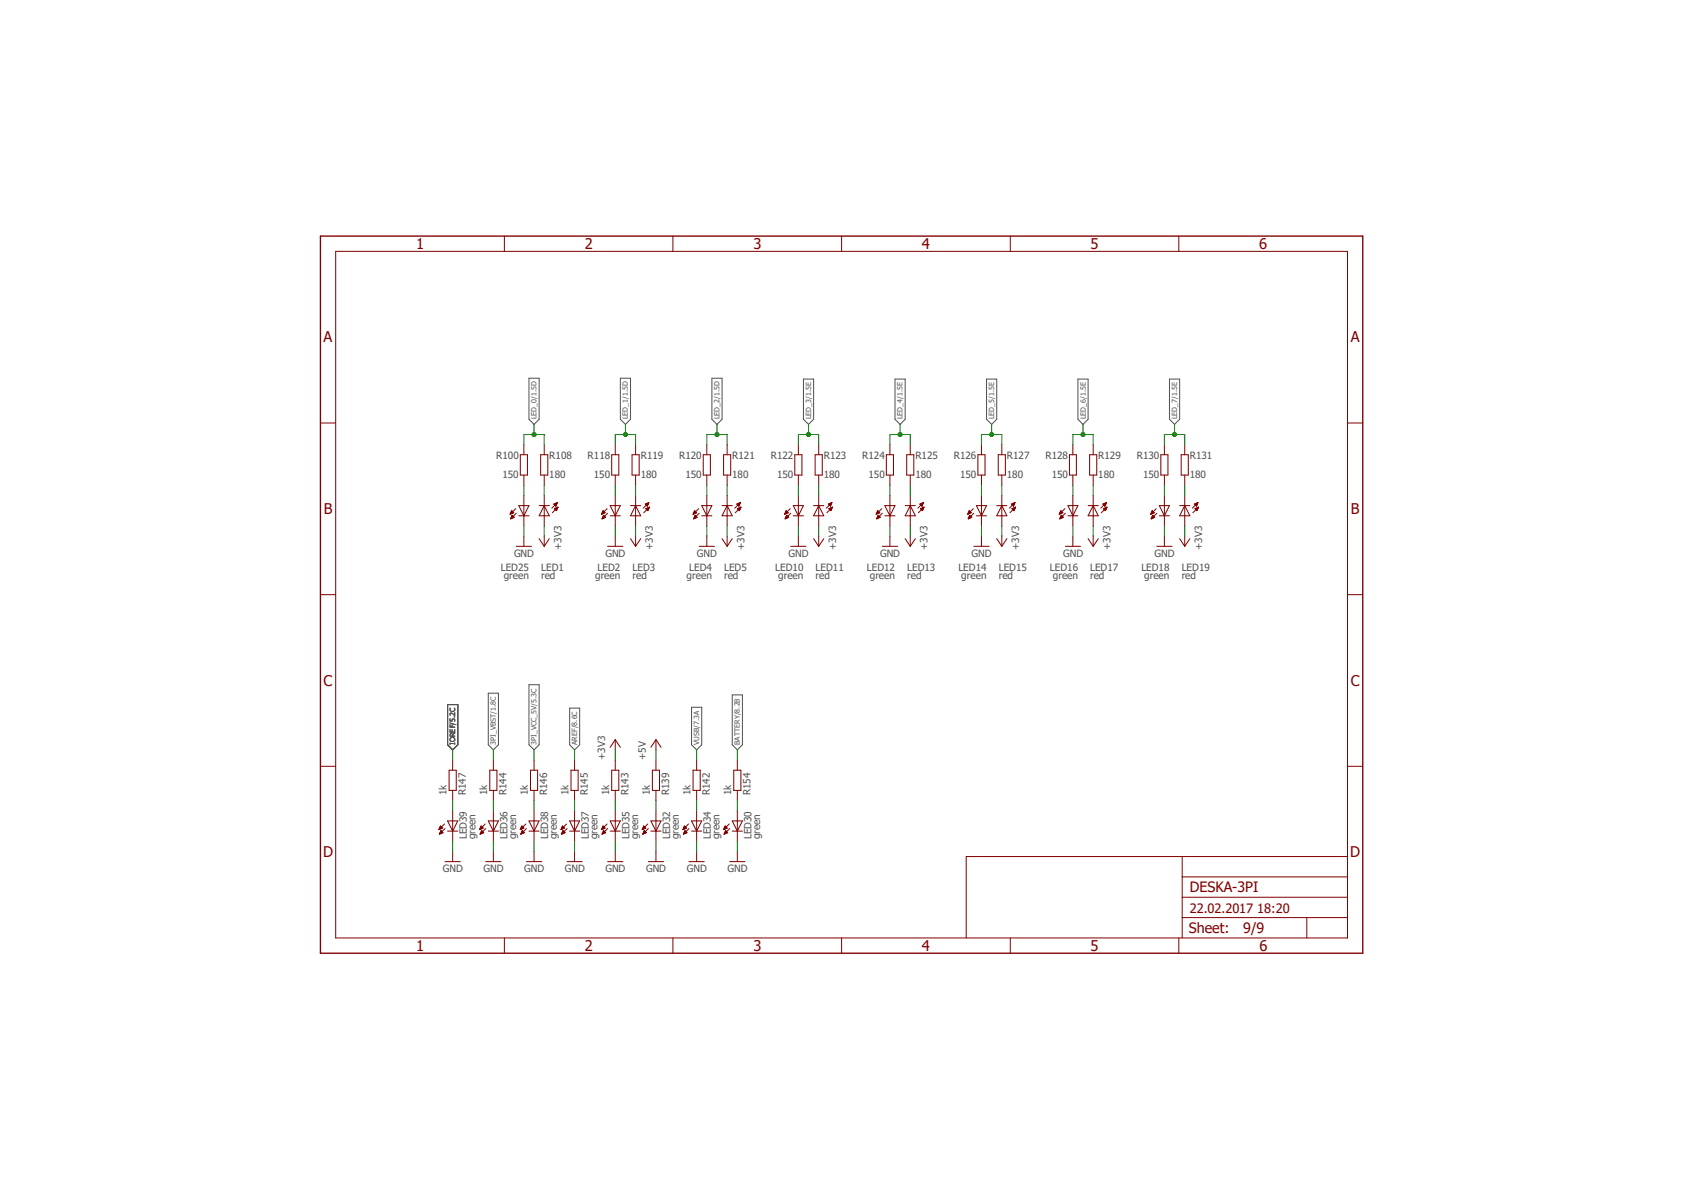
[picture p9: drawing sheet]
<svg xmlns="http://www.w3.org/2000/svg" width="420mm" height="297mm" viewBox="0 0 420 297" stroke-linecap="round" stroke-linejoin="round" font-family="sans-serif">
<path d="M79.5 58.6l261.2 179.9M340.7 58.6l-261.2 179.9" fill="none" stroke="#fff" stroke-width=".25"/>
<g fill="none" stroke="#505050" stroke-width=".25">
<path d="M132.1 94.4h2.5v10.2l-1.3 1.3-1.2-1.3zM154.9 94.4h2.5v10.2l-1.2 1.3-1.3-1.3zM177.8 94.4h2.5v10.2l-1.3 1.3-1.2-1.3zM200.6 94.6h2.6v10l-1.3 1.3-1.3-1.3zM223.5 94.6h2.5v10l-1.3 1.3-1.2-1.3zM246.3 94.6h2.6v10l-1.3 1.3-1.3-1.3zM269.2 94.6h2.5v10l-1.3 1.3-1.2-1.3zM292 94.6h2.6v10l-1.3 1.3-1.3-1.3zM111.8 175.9h2.5v10l-1.3 1.3-1.2-1.3zM121.9 173h2.6v12.9l-1.3 1.3-1.3-1.3zM132.1 170.9h2.5v15l-1.3 1.3-1.2-1.3zM142.2 176.7h2.5v9.2l-1.2 1.3-1.3-1.3z"/>
<path d="M172.7 176.5h2.5v9.4l-1.3 1.3-1.2-1.3zM182.8 173.4h2.6v12.5l-1.3 1.3-1.3-1.3z"/>
</g>
<g fill="none" stroke="#800000" stroke-width=".25">
<path d="M125.9 58.9v3.8M168 58.9v3.8M210.1 58.9v3.8M252.3 58.9v3.8M294.3 58.9v3.8M83.8 62.7h252.7v171.4h-252.7zM80 105.6h3.8M129.9 113.5h1.8v5.1h-1.8zM130.8 111v2.5M130.8 118.6v2.5M135 113.5h1.8v5.1h-1.8zM135.9 111v2.5"/>
<path d="M135.9 118.6v2.5M152.7 113.5h1.8v5.1h-1.8zM153.6 111v2.5M153.6 118.6v2.5M157.8 113.5h1.8v5.1h-1.8zM158.7 111v2.5M158.7 118.6v2.5M175.6 113.5h1.8v5.1h-1.8zM176.5 111v2.5M176.5 118.6v2.5M180.7 113.5h1.8v5.1h-1.8zM181.6 111v2.5"/>
<path d="M181.6 118.6v2.5M198.5 113.5h1.7v5.1h-1.7zM199.3 111v2.5M199.3 118.6v2.5M203.5 113.5h1.8v5.1h-1.8zM204.4 111v2.5M204.4 118.6v2.5M221.3 113.5h1.8v5.1h-1.8zM222.2 111v2.5M222.2 118.6v2.5M226.4 113.5h1.8v5.1h-1.8zM227.3 111v2.5"/>
<path d="M227.3 118.6v2.5M244.2 113.5h1.8v5.1h-1.8zM245.1 111v2.5M245.1 118.6v2.5M249.3 113.5h1.7v5.1h-1.7zM250.1 111v2.5M250.1 118.6v2.5M267 113.5h1.8v5.1h-1.8zM267.9 111v2.5M267.9 118.6v2.5M272.1 113.5h1.8v5.1h-1.8zM273 111v2.5"/>
<path d="M273 118.6v2.5M289.9 113.5h1.7v5.1h-1.7zM290.7 111v2.5M290.7 118.6v2.5M294.9 113.5h1.8v5.1h-1.8zM295.8 111v2.5M295.8 118.6v2.5M336.5 105.6h3.8M127.4 128.3h.2M127.4 128.2h.4M127.5 128.1h.5M127.5 128h.7"/>
<path d="M127.5 129.5h.1M127.6 127.9h.6M127.6 129.4h.2M127.6 127.8h.5M127.6 129.3h.5M127.6 127.8h.4M127.6 129.2h.7M127.7 127.7h.2M127.7 129.1h.7M127.7 127.6h.1M127.7 129h.6M127.8 127.5l.5 .5-.9 .4z"/>
<path d="M127.8 127.5h.1M127.8 128.9h.3M127.8 128.7h.2M127.8 128.8h.3M127.8 128.7h.1M127.9 128.6l.5 .5-.9 .4zM128.8 127l-1.4 1.4M128.9 128.1l-1.4 1.4M128.9 136.4h3.8M129.5 126.2h2.6l-1.3 2.5zM129.5 128.7h2.6M130.8 123.7v7.6"/>
<path d="M130.8 133.8v2.6M134.6 126.2h2.6M134.6 134.5l1.3 1.9M135.9 126.2l1.3 2.5h-2.6zM135.9 123.7v7.6M135.9 133.8v2.6M137.2 134.5l-1.3 1.9M138.3 125.8l.5 .5M138.3 125.9h.7M138.3 125.8h.7M138.4 127h.7M138.4 126h.5"/>
<path d="M138.5 127h.6M138.5 126.1h.4M138.6 127.1h.5M138.6 125.7h.5M138.6 126.2h.3M138.6 127.2h.4M138.6 126.9h.6M138.7 126.2h.1M138.8 127.3h.2M138.8 126.3h.1M138.8 125.6h.3M138.9 127.4h.1"/>
<path d="M138.9 126.8h.3M139 125.5h.1M139.1 126.7h.2M139.2 125.4l-1.4 1.4M139.2 125.4l-.4 .9M139.2 125.4l-.9 .4M139.3 126.6h.1M139.3 126.6l-1.4 1.4M139.3 126.6l-.4 .9-.5-.5M139.3 126.6l-.9 .4M150.2 128.3h.2M150.3 128.2h.3"/>
<path d="M150.3 128.1h.5M150.4 128h.6M150.4 129.5h.1M150.4 127.9h.6M150.4 129.4h.3M150.5 127.8h.5M150.5 129.3h.4M150.5 127.8h.4M150.5 129.2h.6M150.5 127.7h.3M150.5 127.6h.2M150.5 129.1h.7"/>
<path d="M150.6 127.5h.1M150.6 129h.5M150.6 127.5l.5 .5-.9 .4zM150.6 128.9h.4M150.6 128.8h.3M150.7 128.7h.1M151.2 129.1l-.5-.5-.4 .9M151.2 129.1l-.9 .4M151.6 127l-1.4 1.4M151.7 136.4h3.8M151.7 128.1l-1.4 1.4M152.4 128.7h2.5"/>
<path d="M152.4 126.2h2.5l-1.3 2.5zM153.6 123.7v7.6M153.6 133.8v2.6M157.4 126.2h2.6M157.4 134.5l1.3 1.9M158.7 126.2l1.3 2.5h-2.6zM158.7 123.7v7.6M158.7 133.8v2.6M160 134.5l-1.3 1.9M161.2 125.9h.6M161.2 125.8h.7M161.2 127l.9-.4-.3 .9z"/>
<path d="M161.3 127h.7M161.3 126h.5M161.4 126.1h.4M161.4 127.1h.5M161.4 125.7h.5M161.5 126.2h.2M161.5 127.2h.4M161.5 126.9h.6M161.6 127.3h.2M161.6 126.3h.1M161.6 125.6h.4M161.7 127.4h.1"/>
<path d="M161.7 126.8h.4M161.8 125.5h.2M161.9 126.7h.2M162 125.4l-1.4 1.4M162 125.4l-.4 .9M162 125.4l-.9 .4 .5 .5M162.1 126.6h.1M162.1 126.6l-1.4 1.4M173.1 128.3h.2M173.1 128.2h.3M173.2 128.1h.5M173.2 128h.7"/>
<path d="M173.2 129.5h.2M173.3 127.9h.6M173.3 129.4h.3M173.3 127.8h.5M173.3 127.8h.4M173.3 129.3h.5M173.4 127.7h.3M173.4 129.2h.6M173.4 127.6h.2M173.4 129.1h.6M173.4 129h.5M173.4 127.5h.1"/>
<path d="M173.4 128.9h.5M173.4 127.5l.5 .5-.8 .4zM173.5 128.8h.3M173.5 128.7h.2M173.6 128.7h.1M173.6 128.6l.5 .5-.9 .4zM174.5 127l-1.4 1.4M174.6 136.4h3.8M174.6 128.1l-1.4 1.4M175.2 128.7h2.6M175.2 126.2h2.6l-1.3 2.5zM176.5 123.7v7.6"/>
<path d="M176.5 133.8v2.6M180.3 126.2h2.5M180.3 134.5l1.3 1.9M181.6 126.2l1.2 2.5h-2.5zM181.6 123.7v7.6M181.6 133.8v2.6M182.8 134.5l-1.2 1.9M184.1 125.9h.6M184.1 125.8h.6M184.1 127l.9-.4-.4 .9zM184.1 127h.7M184.1 126h.6"/>
<path d="M184.2 127h.6M184.2 126.1h.4M184.3 127.1h.5M184.3 125.7h.4M184.3 126.2h.3M184.4 127.2h.3M184.4 126.9h.5M184.4 126.2h.1M184.4 127.3h.3M184.4 125.6h.4M184.5 126.3h.1M184.5 127.4h.2"/>
<path d="M184.6 126.8h.3M184.7 125.5h.1M184.8 126.7h.2M184.9 125.4l-1.4 1.4M184.9 125.4l-.4 .9M184.9 125.4l-.9 .4 .5 .5M185 126.6h.1M185 126.6l-1.4 1.4M196 128.3h.1M196 128.2h.3M196 128.1h.5M196.1 128h.6"/>
<path d="M196.1 127.9h.7M196.1 129.5h.1M196.1 127.8h.6M196.1 129.4h.3M196.2 127.8h.4M196.2 129.3h.4M196.2 129.2h.6M196.2 127.7h.3M196.2 129.1h.7M196.3 127.6h.1M196.3 129h.5M196.3 127.5h.1"/>
<path d="M196.3 128.9h.4M196.3 127.5l.5 .5-.9 .4zM196.3 128.8h.3M196.4 128.7h.2M196.4 128.7h.1M196.4 128.6l.5 .5-.9 .4zM197.3 127l-1.4 1.4M197.4 136.4h3.9M197.4 128.1l-1.4 1.4M198.1 128.7h2.5M198.1 126.2h2.5l-1.3 2.5zM199.3 123.7v7.6"/>
<path d="M199.3 133.8v2.6M203.2 126.2h2.5M203.2 134.5l1.2 1.9M204.4 126.2l1.3 2.5h-2.5zM204.4 123.7v7.6M204.4 133.8v2.6M205.7 134.5l-1.3 1.9M206.9 125.9h.6M206.9 125.8h.7M207 127h.7M207 126h.5M207.1 127h.5"/>
<path d="M207.1 126.1h.4M207.1 125.7h.5M207.1 127.1h.5M207.2 126.2h.2M207.2 127.2h.4M207.2 126.9h.5M207.3 126.2h.1M207.3 127.3h.3M207.3 125.6h.3M207.3 126.3h.1M207.4 127.4h.1M207.4 126.8h.4"/>
<path d="M207.5 125.5h.2M207.6 126.7h.2M207.7 125.4l-1.4 1.4M207.7 125.4l-.4 .9M207.7 125.4l-.9 .4 .5 .5M207.8 126.6h.1M207.9 126.6l-1.4 1.4M207.9 126.6l-.4 .9-.5-.5M207.9 126.6l-.9 .4M218.8 128.3h.1M218.9 128.2h.3M218.9 128.1h.5"/>
<path d="M218.9 128h.7M218.9 127.9h.7M218.9 129.5h.2M218.9 129.4h.3M219 127.8h.5M219 129.3h.5M219 127.8h.4M219 129.2h.7M219.1 127.7h.2M219.1 129.1h.7M219.1 127.6h.1M219.1 129h.6"/>
<path d="M219.2 127.5h.1M219.2 128.9h.4M219.2 127.5l.5 .5-.9 .4zM219.2 128.8h.3M219.2 128.7h.2M219.3 128.7h.1M219.3 128.6l.5 .5-.9 .4zM220.2 127l-1.4 1.4M220.3 136.4h3.8M220.3 128.1l-1.4 1.4M220.9 128.7h2.6M220.9 126.2h2.6l-1.3 2.5z"/>
<path d="M222.2 123.7v7.6M222.2 133.8v2.6M226 126.2h2.6M226 134.5l1.3 1.9M227.3 126.2l1.3 2.5h-2.6zM227.3 123.7v7.6M227.3 133.8v2.6M228.6 134.5l-1.3 1.9M229.7 125.8l.5 .5M229.7 125.9h.7M229.7 125.8h.7M229.8 126h.5"/>
<path d="M229.9 127h.6M229.9 126.1h.4M230 125.7h.5M230 127.1h.5M230 126.2h.3M230.1 127.2h.3M230.1 126.9h.5M230.1 126.2h.2M230.2 127.3h.2M230.2 125.6h.3M230.2 126.3h.1M230.3 127.4h.1"/>
<path d="M230.3 126.8h.3M230.4 125.5h.1M230.5 126.7h.2M230.6 125.4l-1.4 1.4M230.6 125.4l-.4 .9M230.6 125.4l-.9 .4M230.7 126.6h.1M230.7 126.6l-1.4 1.4M230.7 126.6l-.4 .9-.5-.5M230.7 126.6l-.9 .4M241.7 128.3h.1M241.7 128.2h.3"/>
<path d="M241.7 128.1h.5M241.8 128h.6M241.8 129.5h.1M241.8 127.9h.6M241.8 129.4h.3M241.9 127.8h.5M241.9 129.3h.4M241.9 127.8h.4M241.9 129.2h.6M241.9 127.7h.3M241.9 129.1h.7M242 127.6h.1"/>
<path d="M242 129h.5M242 127.5h.1M242 128.9h.4M242 127.5l.5 .5-.9 .4zM242.1 128.8h.2M242.1 128.7h.1M242.7 129.1l-.6-.5-.3 .9M242.7 129.1l-.9 .4M243 127l-1.4 1.4M243.2 136.4h3.8M243.2 128.1l-1.4 1.4M243.8 128.7h2.5"/>
<path d="M243.8 126.2h2.5l-1.2 2.5zM245.1 123.7v7.6M245.1 133.8v2.6M248.9 126.2h2.5M248.9 134.5l1.2 1.9M250.1 126.2l1.3 2.5h-2.5zM250.1 123.7v7.6M250.1 133.8v2.6M251.4 134.5l-1.3 1.9M252.6 125.9h.6M252.6 125.8h.7M252.7 127h.7"/>
<path d="M252.7 126h.5M252.8 126.1h.4M252.8 127.1h.5M252.8 125.7h.5M252.9 126.2h.2M252.9 126.9h.5M252.9 127.2h.4M253 127.3h.2M253 125.6h.4M253.1 126.3h.1M253.1 127.4h.1M253.1 126.8h.4"/>
<path d="M253.2 125.5h.2M253.3 126.7h.2M253.4 125.4l-1.3 1.4M253.4 125.4l-.3 .9M253.4 125.4l-.8 .4 .5 .5M253.5 126.6h.1M253.6 126.6l-1.4 1.4M253.6 126.6l-.4 .9-.5-.5M253.6 126.6l-.9 .4M264.5 128.3h.2M264.5 128.2h.4M264.6 128.1h.5"/>
<path d="M264.6 128h.7M264.6 129.5h.2M264.7 127.9h.6M264.7 129.4h.3M264.7 127.8h.5M264.7 129.3h.5M264.8 127.8h.3M264.8 129.2h.6M264.8 127.7h.2M264.8 129.1h.7M264.8 127.6h.2M264.8 127.5h.1"/>
<path d="M264.8 129h.5M264.9 128.9h.4M264.9 128.8h.3M264.9 127.5l.5 .5-.9 .4zM264.9 128.7h.2M265 128.7h.1M265.5 129.1l-.5-.5-.4 .9M265.5 129.1l-.9 .4M265.9 127l-1.4 1.4M266 136.4h3.8M266 128.1l-1.4 1.4M266.7 128.7h2.5"/>
<path d="M266.7 126.2h2.5l-1.3 2.5zM267.9 123.7v7.6M267.9 133.8v2.6M271.7 126.2h2.5M271.7 134.5l1.3 1.9M273 126.2l1.2 2.5h-2.5zM273 123.7v7.6M273 133.8v2.6M274.2 134.5l-1.2 1.9M275.5 125.9h.6M275.5 125.8h.6M275.5 127l.9-.4-.4 .9z"/>
<path d="M275.5 127h.8M275.5 126h.6M275.6 127h.6M275.6 126.1h.4M275.7 127.1h.5M275.7 125.7h.5M275.7 126.2h.3M275.8 127.2h.3M275.8 126.9h.5M275.8 126.2h.1M275.8 127.3h.3M275.9 126.3h.1"/>
<path d="M275.9 125.6h.3M276 127.4h.1M276 126.8h.4M276.1 125.5h.2M276.2 126.7h.2M276.3 125.4l-1.4 1.4M276.3 125.4l-.4 .9M276.3 125.4l-.9 .4 .5 .5M276.4 126.6h.1M276.4 126.6l-1.4 1.4M287.4 128.3h.1M287.4 128.2h.3"/>
<path d="M287.4 128.1h.5M287.5 128h.6M287.5 129.5h.1M287.5 127.9h.7M287.5 129.4h.3M287.6 127.8h.5M287.6 129.3h.4M287.6 127.8h.4M287.6 127.7h.3M287.6 129.2h.6M287.7 127.6h.1M287.7 129.1h.6"/>
<path d="M287.7 127.5h.1M287.7 129h.5M287.7 128.9h.4M287.7 127.5l.5 .5-.9 .4zM287.7 128.8h.3M287.8 128.7h.2M287.8 128.7h.1M287.8 128.6l.5 .5-.9 .4zM288.7 127l-1.4 1.4M288.8 136.4h3.9M288.8 128.1l-1.4 1.4M289.5 128.7h2.5"/>
<path d="M289.5 126.2h2.5l-1.3 2.5zM290.7 123.7v7.6M290.7 133.8v2.6M294.6 126.2h2.5M294.6 134.5l1.2 1.9M295.8 126.2l1.3 2.5h-2.5zM295.8 123.7v7.6M295.8 133.8v2.6M297.1 134.5l-1.3 1.9M298.3 125.9h.7M298.3 125.8h.7M298.4 127h.7"/>
<path d="M298.4 126h.5M298.5 126.1h.4M298.5 127.1h.5M298.5 125.7h.5M298.6 126.2h.2M298.6 127.2h.4M298.6 126.9h.5M298.7 126.2h.1M298.7 127.3h.3M298.7 126.3h.1M298.7 125.6h.3M298.8 127.4h.1"/>
<path d="M298.8 126.8h.4M298.9 125.5h.2M299 126.7h.2M299.1 125.4l-1.4 1.4M299.1 125.4l-.4 .9M299.1 125.4l-.9 .4 .5 .5M299.3 126.6h.1M299.3 126.6l-1.4 1.4M299.3 126.6l-.4 .9-.5-.5M299.3 126.6l-.9 .4M80 148.4h3.8M336.5 148.4h3.8"/>
<path d="M80 191.3h3.8M112.1 192.2h1.8v5.1h-1.8zM113 189.7v2.5M113 197.3v2.5M122.3 192.2h1.8v5.1h-1.8zM123.2 189.7v2.5M123.2 197.3v2.5M132.5 192.2h1.7v5.1h-1.7zM133.3 189.7v2.5M133.3 197.3v2.5M142.6 192.2h1.8v5.1h-1.8zM143.5 189.7v2.5"/>
<path d="M143.5 197.3v2.5M152.7 192.2h1.8v5.1h-1.8zM153.6 184.6v2.6M153.6 189.7v2.5M153.6 197.3v2.5M153.6 184.6l1.3 1.9M153.6 184.6l-1.2 1.9M162.9 192.2h1.8v5.1h-1.8zM163.8 184.6v2.6M163.8 189.7v2.5M163.8 197.3v2.5M163.8 184.6l1.3 1.9"/>
<path d="M163.8 184.6l-1.3 1.9M173.1 192.2h1.7v5.1h-1.7zM173.9 189.7v2.5M173.9 197.3v2.5M183.2 192.2h1.8v5.1h-1.8zM184.1 189.7v2.5M184.1 197.3v2.5M336.5 191.3h3.8M109.6 207h.2M109.6 206.9h.3M109.7 206.8h.5M109.7 206.7h.7"/>
<path d="M109.7 208.2h.2M109.8 206.6h.6M109.8 208.1h.3M109.8 206.5h.6M109.8 208h.5M109.9 206.5h.4M109.9 207.9h.6M109.9 206.4h.3M109.9 207.8h.7M109.9 206.3h.2M109.9 207.7h.6M110 206.2h.1"/>
<path d="M110 207.6h.4M110 206.2l-.4 .9M110 206.2l.5 .5-.9 .4M110 207.5h.3M110.1 207.4h.1M110.1 207.3h.1M110.1 207.3l.5 .5-.9 .4zM111 205.7l-1.4 1.4M111.1 215.1h3.8M111.1 206.8l-1.4 1.4M111.8 207.4h2.5M111.8 204.9h2.5l-1.3 2.5z"/>
<path d="M113 202.4v7.6M113 212.5v2.6M119.8 207h.1M119.8 206.9h.3M119.8 206.8h.5M119.9 206.7h.6M119.9 208.2h.1M119.9 206.6h.7M119.9 208.1h.3M120 206.5h.5M120 208h.4M120 206.5h.4"/>
<path d="M120 207.9h.6M120.1 206.4h.2M120.1 207.8h.6M120.1 206.3h.1M120.1 206.2h.1M120.1 207.7h.5M120.1 207.6h.5M120.1 206.2l-.3 .9M120.1 206.2l.5 .5-.8 .4M120.2 207.4h.2M120.2 207.5h.3M120.2 207.3h.1"/>
<path d="M120.3 207.3l.5 .5-.9 .4zM121.2 205.7l-1.4 1.4M121.3 215.1h3.8M121.3 206.8l-1.4 1.4M121.9 207.4h2.6M121.9 204.9h2.6l-1.3 2.5zM123.2 202.4v7.6M123.2 212.5v2.6M129.9 207h.1M130 206.9h.3M130 206.8h.5M130 206.7h.7"/>
<path d="M130 208.2h.2M130.1 206.6h.7M130.1 208.1h.3M130.1 206.5h.5M130.1 208h.5M130.2 206.5h.4M130.2 207.9h.6M130.2 206.4h.3M130.2 207.8h.7M130.3 206.3h.1M130.3 206.2h.1M130.3 207.7h.5"/>
<path d="M130.3 207.6h.4M130.3 207.5h.3M130.3 206.2l-.4 .9M130.3 206.2l.5 .5-.9 .4M130.3 207.4h.2M130.4 207.3h.1M130.4 207.3l.5 .5-.9 .4zM131.3 205.7l-1.4 1.4M131.4 215.1h3.9M131.4 206.8l-1.4 1.4M132.1 207.4h2.5M132.1 204.9h2.5l-1.3 2.5z"/>
<path d="M133.3 202.4v7.6M133.3 212.5v2.6M140.1 207h.1M140.1 206.9h.3M140.2 206.8h.4M140.2 206.7h.6M140.2 208.2h.1M140.3 206.6h.6M140.3 208.1h.2M140.3 206.5h.5M140.3 208h.4M140.3 206.5h.4"/>
<path d="M140.3 207.9h.6M140.4 206.4h.2M140.4 206.3h.1M140.4 207.8h.7M140.4 206.2h.1M140.4 207.7h.6M140.4 207.6h.5M140.5 207.5h.3M140.5 206.2l-.4 .9M140.5 206.2l.5 .5-.9 .4M140.5 207.4h.2M140.5 207.3h.1"/>
<path d="M141.1 207.8l-.5-.5-.4 .9M141.1 207.8l-.9 .4M141.5 205.7l-1.4 1.4M141.6 215.1h3.8M141.6 206.8l-1.4 1.4M142.2 207.4h2.5M142.2 204.9h2.5l-1.2 2.5zM143.5 202.4v7.6M143.5 212.5v2.6M150.2 207h.2M150.3 206.9h.3M150.3 206.8h.5"/>
<path d="M150.4 206.7h.6M150.4 208.2h.1M150.4 206.6h.6M150.4 208.1h.3M150.5 206.5h.5M150.5 208h.4M150.5 206.5h.4M150.5 206.4h.3M150.5 207.9h.6M150.5 206.3h.2M150.5 207.8h.7M150.6 206.2h.1"/>
<path d="M150.6 207.7h.5M150.6 207.6h.4M150.6 206.2l-.4 .9M150.6 206.2l.5 .5-.9 .4M150.6 207.5h.3M150.7 207.4h.1M150.7 207.3h.1M151.2 207.8l-.5-.5-.4 .9M151.2 207.8l-.9 .4M151.6 205.7l-1.4 1.4M151.7 215.1h3.8M151.7 206.8l-1.4 1.4"/>
<path d="M152.4 207.4h2.5M152.4 204.9h2.5l-1.3 2.5zM153.6 202.4v7.6M153.6 212.5v2.6M160.4 207h.1M160.4 206.9h.3M160.5 206.8h.5M160.5 206.7h.7M160.5 208.2h.2M160.6 206.6h.6M160.6 208.1h.2M160.6 206.5h.5"/>
<path d="M160.6 206.5h.4M160.6 208h.4M160.7 206.4h.3M160.7 207.9h.5M160.7 206.3h.2M160.7 207.8h.7M160.7 207.7h.6M160.7 206.2l-.3 .9M160.7 206.2l.5 .5-.8 .4M160.7 206.2h.1M160.7 207.6h.5M160.8 207.5h.3"/>
<path d="M160.8 207.4h.2M160.9 207.3h.1M161.4 207.8l-.5-.5-.4 .9M161.4 207.8l-.9 .4M161.8 205.7l-1.4 1.4M161.9 206.8l-1.4 1.4M161.9 215.1h3.8M162.5 204.9h2.6l-1.3 2.5zM162.5 207.4h2.6M163.8 202.4v7.6M163.8 212.5v2.6M170.6 207h.1"/>
<path d="M170.6 206.9h.3M170.6 206.8h.5M170.7 206.7h.6M170.7 208.2h.1M170.7 206.6h.7M170.7 206.5h.6M170.7 208.1h.3M170.8 206.5h.4M170.8 208h.4M170.8 206.4h.3M170.8 207.9h.6M170.8 207.8h.7"/>
<path d="M170.9 206.3h.1M170.9 207.7h.5M170.9 206.2h.1M170.9 207.6h.4M170.9 206.2l-.4 .9M170.9 206.2l.5 .5-.9 .4M170.9 207.5h.3M171 207.4h.2M171 207.3h.1M171.5 207.8l-.5-.5-.4 .9M171.5 207.8l-.9 .4M171.9 205.7l-1.4 1.4"/>
<path d="M172 215.1h3.9M172 206.8l-1.4 1.4M172.7 207.4h2.5M172.7 204.9h2.5l-1.3 2.5zM173.9 202.4v7.6M173.9 212.5v2.6M180.7 207h.1M180.8 206.9h.3M180.8 206.8h.5M180.8 206.7h.7M180.8 206.6h.7M180.8 208.2h.1"/>
<path d="M180.9 206.5h.5M180.9 208.1h.2M180.9 208h.5M180.9 207.9h.7M181 206.4h.3M181 207.8h.7M181 206.3h.2M181 207.7h.6M181.1 206.2h.1M181.1 207.6h.4M181.1 206.2l-.4 .9M181.1 206.2l.5 .5-.9 .4"/>
<path d="M181.1 207.5h.3M181.1 207.4h.2M181.2 207.3h.1M181.2 207.3l.5 .5-.9 .4zM182.1 205.7l-1.4 1.4M182.2 215.1h3.8M182.2 206.8l-1.4 1.4M182.8 207.4h2.6M182.8 204.9h2.6l-1.3 2.5zM184.1 202.4v7.6M184.1 212.5v2.6M295.2 213.8v20.3"/>
<path d="M295.2 218.9h41.3M336.5 213.8h-95.2v20.3M125.9 234.1v3.8M168 234.1v3.8M210.1 234.1v3.8M252.3 234.1v3.8M294.3 234.1v3.8M295.2 229h41.3M295.2 223.9h41.3M326.3 229v5.1"/>
</g>
<path d="M80 58.9h260.3v179h-260.3z" fill="none" stroke="#800000" stroke-width=".34"/>
<g fill="none" stroke="#008000" stroke-width=".25">
<path d="M130.8 111v-2.5h5.1v2.5M133.3 105.9v2.6M130.8 121.1v2.6M130.8 131.3v2.5M135.9 121.1v2.6M135.9 131.3v2.5M153.6 131.3v2.5M158.7 131.3v2.5M176.5 131.3v2.5M181.6 131.3v2.5M199.3 131.3v2.5M204.4 131.3v2.5"/>
<path d="M222.2 131.3v2.5M227.3 131.3v2.5M245.1 131.3v2.5M250.1 131.3v2.5M267.9 131.3v2.5M273 131.3v2.5M290.7 131.3v2.5M295.8 131.3v2.5M153.6 187.2v2.5M113 210v2.5M123.2 210v2.5M133.3 210v2.5"/>
<path d="M143.5 210v2.5M153.6 210v2.5M163.8 210v2.5M173.9 210v2.5M184.1 210v2.5"/>
</g>
<circle cx="133.3" cy="108.5" r=".51" fill="#008000"/>
<g fill="none" stroke="#008000" stroke-width=".25">
<path d="M153.6 111v-2.5h5.1v2.5M156.2 105.9v2.6M153.6 121.1v2.6M158.7 121.1v2.6"/>
<circle cx="133.3" cy="108.5" r=".51"/>
</g>
<circle cx="156.2" cy="108.5" r=".51" fill="#008000"/>
<g fill="none" stroke="#008000" stroke-width=".25">
<path d="M176.5 111v-2.5h5.1v2.5M179 105.9v2.6M176.5 121.1v2.6M181.6 121.1v2.6M199.3 121.1v2.6M204.4 121.1v2.6M222.2 121.1v2.6M227.3 121.1v2.6M245.1 121.1v2.6M250.1 121.1v2.6M267.9 121.1v2.6M273 121.1v2.6"/>
<path d="M290.7 121.1v2.6M295.8 121.1v2.6"/>
<circle cx="156.2" cy="108.5" r=".51"/>
</g>
<circle cx="179" cy="108.5" r=".51" fill="#008000"/>
<g fill="none" stroke="#008000" stroke-width=".25">
<path d="M199.3 111v-2.5h5.1v2.5M201.9 105.9v2.6"/>
<circle cx="179" cy="108.5" r=".51"/>
</g>
<circle cx="201.9" cy="108.5" r=".51" fill="#008000"/>
<g fill="none" stroke="#008000" stroke-width=".25">
<path d="M222.2 111v-2.5h5.1v2.5M224.7 105.9v2.6"/>
<circle cx="201.9" cy="108.5" r=".51"/>
</g>
<circle cx="224.7" cy="108.5" r=".51" fill="#008000"/>
<g fill="none" stroke="#008000" stroke-width=".25">
<path d="M245.1 111v-2.5h5v2.5M247.6 105.9v2.6"/>
<circle cx="224.7" cy="108.5" r=".51"/>
</g>
<circle cx="247.6" cy="108.5" r=".51" fill="#008000"/>
<g fill="none" stroke="#008000" stroke-width=".25">
<path d="M267.9 111v-2.5h5.1v2.5M270.4 105.9v2.6"/>
<circle cx="247.6" cy="108.5" r=".51"/>
</g>
<circle cx="270.4" cy="108.5" r=".51" fill="#008000"/>
<g fill="none" stroke="#008000" stroke-width=".25">
<path d="M290.7 111v-2.5h5.1v2.5M293.3 105.9v2.6"/>
<circle cx="270.4" cy="108.5" r=".51"/>
</g>
<circle cx="293.3" cy="108.5" r=".51" fill="#008000"/>
<g fill="none" stroke="#008000" stroke-width=".25">
<path d="M113 187.2v2.5M113 199.8v2.6M123.2 187.2v2.5M123.2 199.8v2.6M133.3 187.2v2.5M133.3 199.8v2.6M143.5 187.2v2.5M143.5 199.8v2.6M153.6 199.8v2.6M163.8 187.2v2.5M163.8 199.8v2.6M173.9 187.2v2.5"/>
<path d="M173.9 199.8v2.6M184.1 187.2v2.5M184.1 199.8v2.6"/>
<circle cx="293.3" cy="108.5" r=".51"/>
</g>
<g font-size="3.7" fill="#800000">
<text x="103.9" y="62.1">1</text>
<text x="146" y="62.1">2</text>
<text x="188.1" y="62.1">3</text>
<text x="230.2" y="62.1">4</text>
<text x="272.3" y="62.1">5</text>
<text x="314.4" y="62.1">6</text>
<text x="80.8" y="85.5">A</text>
<text x="337.3" y="85.5">A</text>
<text x="80.9" y="128.3">B</text>
<text x="337.3" y="128.3">B</text>
<text x="80.8" y="171.2">C</text>
<text x="337.3" y="171.2">C</text>
<text x="80.7" y="214">D</text>
<text x="337.1" y="214">D</text>
<text x="103.9" y="237.3">1</text>
<text x="146" y="237.3">2</text>
<text x="188.1" y="237.3">3</text>
<text x="230.2" y="237.3">4</text>
<text x="272.3" y="237.3">5</text>
<text x="314.5" y="237.3">6</text>
</g>
<g font-size="3.6" fill="#800000">
<text x="297.1" y="222.7">DESKA-3PI</text>
<text x="296.8" y="233">Sheet:</text>
<text x="310.4" y="232.8">9/9</text>
</g>
<text font-size="3.2" fill="#800000" x="297.1" y="227.8">22.02.2017 18:20</text>
<g font-size="2.5" fill="#505050">
<text x="123.9" y="114.6">R100</text>
<text x="125.5" y="119.3">150</text>
<text x="137.2" y="119.3">180</text>
<text x="137.2" y="114.6">R108</text>
<text x="146.7" y="114.6">R118</text>
<text x="148.3" y="119.3">150</text>
<text x="160" y="119.3">180</text>
<text x="160" y="114.6">R119</text>
<text x="169.6" y="114.6">R120</text>
<text x="171.2" y="119.3">150</text>
<text x="182.8" y="119.3">180</text>
<text x="182.8" y="114.6">R121</text>
<text x="192.4" y="114.6">R122</text>
<text x="194" y="119.3">150</text>
<text x="205.7" y="119.3">180</text>
<text x="205.7" y="114.6">R123</text>
<text x="215.3" y="114.6">R124</text>
<text x="216.9" y="119.3">150</text>
<text x="228.6" y="119.3">180</text>
<text x="228.6" y="114.6">R125</text>
<text x="238.2" y="114.6">R126</text>
<text x="239.7" y="119.3">150</text>
<text x="251.4" y="119.3">180</text>
<text x="251.4" y="114.6">R127</text>
<text x="261" y="114.6">R128</text>
<text x="262.6" y="119.3">150</text>
<text x="274.2" y="119.3">180</text>
<text x="274.2" y="114.6">R129</text>
<text x="283.8" y="114.6">R130</text>
<text x="285.4" y="119.3">150</text>
<text x="297.1" y="119.3">180</text>
<text x="297.1" y="114.6">R131</text>
<text x="140.2" y="137.3" transform="rotate(-90 140.2 137.3)">+3V3</text>
<text x="163" y="137.3" transform="rotate(-90 163 137.3)">+3V3</text>
<text x="185.9" y="137.3" transform="rotate(-90 185.9 137.3)">+3V3</text>
<text x="208.7" y="137.3" transform="rotate(-90 208.7 137.3)">+3V3</text>
<text x="231.6" y="137.3" transform="rotate(-90 231.6 137.3)">+3V3</text>
<text x="254.5" y="137.3" transform="rotate(-90 254.5 137.3)">+3V3</text>
<text x="277.3" y="137.3" transform="rotate(-90 277.3 137.3)">+3V3</text>
<text x="300.1" y="137.3" transform="rotate(-90 300.1 137.3)">+3V3</text>
<text x="125.1" y="142.5">LED25</text>
<text x="128.4" y="138.9">GND</text>
<text x="135.1" y="142.5">LED1</text>
<text x="149.2" y="142.5">LED2</text>
<text x="151.2" y="138.9">GND</text>
<text x="157.9" y="142.5">LED3</text>
<text x="172.1" y="142.5">LED4</text>
<text x="174" y="138.9">GND</text>
<text x="180.8" y="142.5">LED5</text>
<text x="193.6" y="142.5">LED10</text>
<text x="196.9" y="138.9">GND</text>
<text x="203.7" y="142.5">LED11</text>
<text x="216.5" y="142.5">LED12</text>
<text x="219.8" y="138.9">GND</text>
<text x="226.5" y="142.5">LED13</text>
<text x="239.3" y="142.5">LED14</text>
<text x="242.6" y="138.9">GND</text>
<text x="249.4" y="142.5">LED15</text>
<text x="262.2" y="142.5">LED16</text>
<text x="265.5" y="138.9">GND</text>
<text x="272.2" y="142.5">LED17</text>
<text x="285" y="142.5">LED18</text>
<text x="288.3" y="138.9">GND</text>
<text x="295.1" y="142.5">LED19</text>
<text x="125.8" y="144.6">green</text>
<text x="135.1" y="144.6">red</text>
<text x="148.6" y="144.6">green</text>
<text x="157.9" y="144.6">red</text>
<text x="171.5" y="144.6">green</text>
<text x="180.8" y="144.6">red</text>
<text x="194.3" y="144.6">green</text>
<text x="203.7" y="144.6">red</text>
<text x="217.2" y="144.6">green</text>
<text x="226.5" y="144.6">red</text>
<text x="240" y="144.6">green</text>
<text x="249.4" y="144.6">red</text>
<text x="262.9" y="144.6">green</text>
<text x="272.2" y="144.6">red</text>
<text x="285.7" y="144.6">green</text>
<text x="295.1" y="144.6">red</text>
<text x="151.1" y="189.7" transform="rotate(-90 151.1 189.7)">+3V3</text>
<text x="161.2" y="189.7" transform="rotate(-90 161.2 189.7)">+5V</text>
<text x="111.5" y="198.5" transform="rotate(-90 111.5 198.5)">1k</text>
<text x="116.3" y="198.5" transform="rotate(-90 116.3 198.5)">R147</text>
<text x="121.7" y="198.5" transform="rotate(-90 121.7 198.5)">1k</text>
<text x="126.5" y="198.5" transform="rotate(-90 126.5 198.5)">R144</text>
<text x="131.8" y="198.5" transform="rotate(-90 131.8 198.5)">1k</text>
<text x="136.6" y="198.5" transform="rotate(-90 136.6 198.5)">R146</text>
<text x="142" y="198.5" transform="rotate(-90 142 198.5)">1k</text>
<text x="146.8" y="198.5" transform="rotate(-90 146.8 198.5)">R145</text>
<text x="152.1" y="198.5" transform="rotate(-90 152.1 198.5)">1k</text>
<text x="156.9" y="198.5" transform="rotate(-90 156.9 198.5)">R143</text>
<text x="162.3" y="198.5" transform="rotate(-90 162.3 198.5)">1k</text>
<text x="167.1" y="198.5" transform="rotate(-90 167.1 198.5)">R139</text>
<text x="172.4" y="198.5" transform="rotate(-90 172.4 198.5)">1k</text>
<text x="177.3" y="198.5" transform="rotate(-90 177.3 198.5)">R142</text>
<text x="182.6" y="198.5" transform="rotate(-90 182.6 198.5)">1k</text>
<text x="187.4" y="198.5" transform="rotate(-90 187.4 198.5)">R154</text>
<text x="116.6" y="209.5" transform="rotate(-90 116.6 209.5)">LED39</text>
<text x="118.7" y="209.5" transform="rotate(-90 118.7 209.5)">green</text>
<text x="126.7" y="209.5" transform="rotate(-90 126.7 209.5)">LED36</text>
<text x="128.9" y="209.5" transform="rotate(-90 128.9 209.5)">green</text>
<text x="136.9" y="209.5" transform="rotate(-90 136.9 209.5)">LED38</text>
<text x="139.1" y="209.5" transform="rotate(-90 139.1 209.5)">green</text>
<text x="147" y="209.5" transform="rotate(-90 147 209.5)">LED37</text>
<text x="149.2" y="209.5" transform="rotate(-90 149.2 209.5)">green</text>
<text x="157.2" y="209.5" transform="rotate(-90 157.2 209.5)">LED35</text>
<text x="159.3" y="209.5" transform="rotate(-90 159.3 209.5)">green</text>
<text x="167.3" y="209.5" transform="rotate(-90 167.3 209.5)">LED32</text>
<text x="169.5" y="209.5" transform="rotate(-90 169.5 209.5)">green</text>
<text x="177.5" y="209.5" transform="rotate(-90 177.5 209.5)">LED34</text>
<text x="179.7" y="209.5" transform="rotate(-90 179.7 209.5)">green</text>
<text x="187.7" y="209.5" transform="rotate(-90 187.7 209.5)">LED30</text>
<text x="189.8" y="209.5" transform="rotate(-90 189.8 209.5)">green</text>
<text x="110.6" y="217.6">GND</text>
<text x="120.7" y="217.6">GND</text>
<text x="130.9" y="217.6">GND</text>
<text x="141.1" y="217.6">GND</text>
<text x="151.2" y="217.6">GND</text>
<text x="161.3" y="217.6">GND</text>
<text x="171.5" y="217.6">GND</text>
<text x="181.7" y="217.6">GND</text>
</g>
<g font-size="1.8" fill="#505050">
<text x="134" y="104.6" transform="rotate(-90 134 104.6)">LED_0/1.5D</text>
<text x="156.8" y="104.6" transform="rotate(-90 156.8 104.6)">LED_1/1.5D</text>
<text x="179.7" y="104.6" transform="rotate(-90 179.7 104.6)">LED_2/1.5D</text>
<text x="202.5" y="104.6" transform="rotate(-90 202.5 104.6)">LED_3/1.5E</text>
<text x="225.4" y="104.6" transform="rotate(-90 225.4 104.6)">LED_4/1.5E</text>
<text x="248.2" y="104.6" transform="rotate(-90 248.2 104.6)">LED_5/1.5E</text>
<text x="271.1" y="104.6" transform="rotate(-90 271.1 104.6)">LED_6/1.5E</text>
<text x="293.9" y="104.6" transform="rotate(-90 293.9 104.6)">LED_7/1.5E</text>
<text x="113.7" y="185.9" transform="rotate(-90 113.7 185.9)">IOREF/5.2C</text>
<text x="123.8" y="185.9" transform="rotate(-90 123.8 185.9)">3PI_VBST/1.8C</text>
<text x="134" y="185.9" transform="rotate(-90 134 185.9)">3PI_VCC_5V/5.3C</text>
<text x="144.1" y="185.9" transform="rotate(-90 144.1 185.9)">AREF/8.6C</text>
<text x="174.6" y="185.9" transform="rotate(-90 174.6 185.9)">VUSB/7.3A</text>
<text x="184.7" y="185.9" transform="rotate(-90 184.7 185.9)">BATTERY/8.2B</text>
</g>
</svg>
